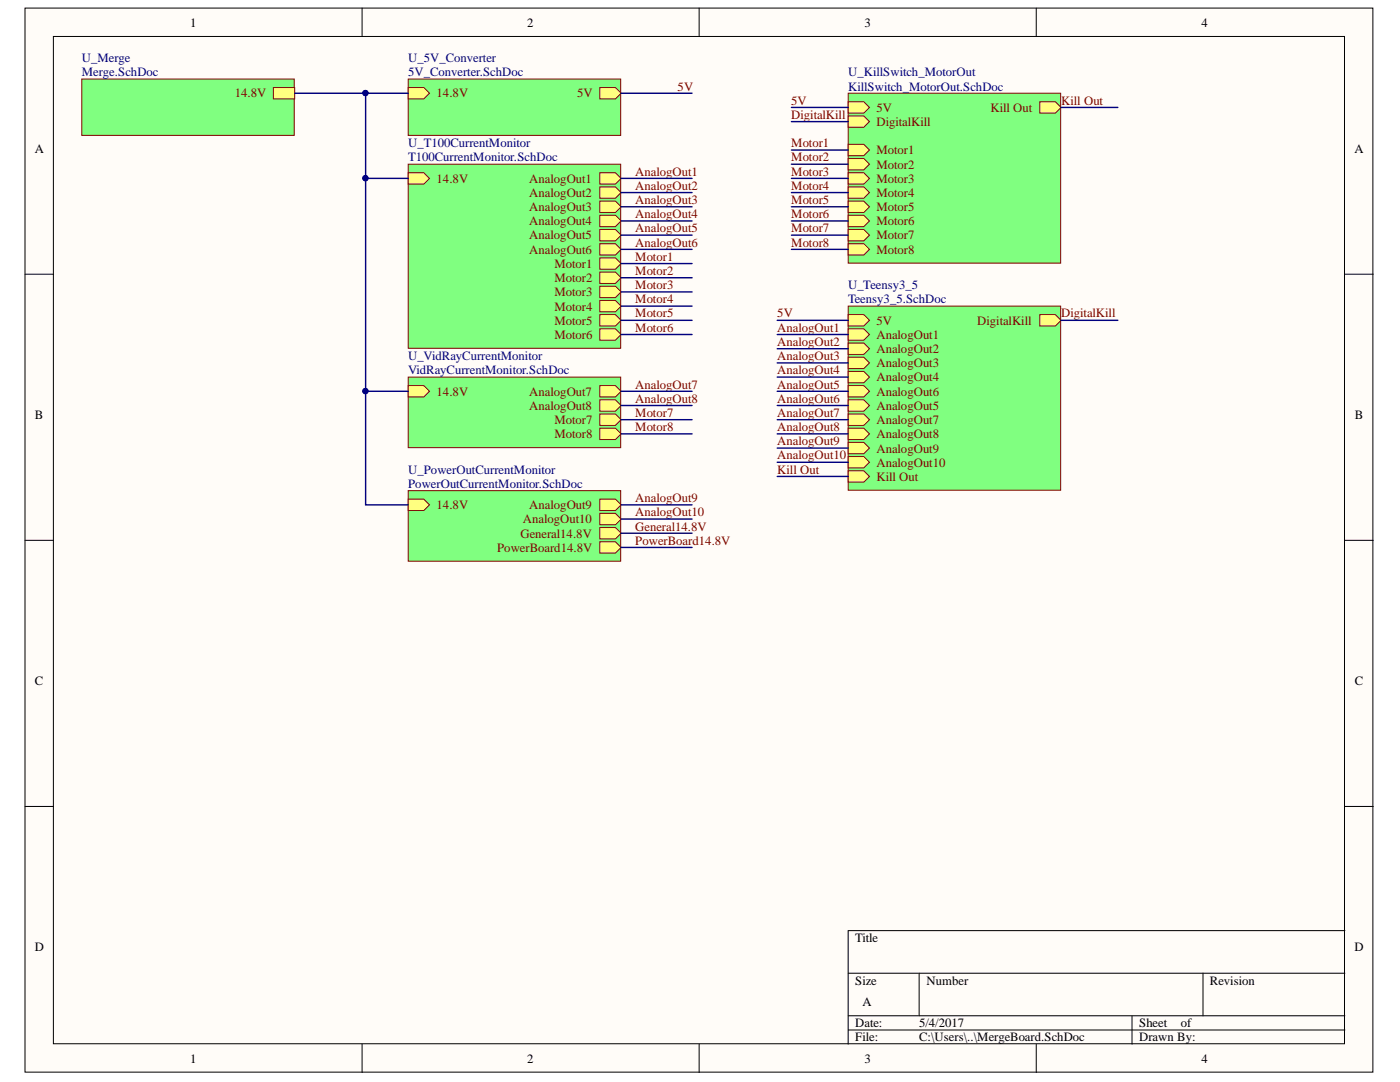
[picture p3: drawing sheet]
<svg xmlns="http://www.w3.org/2000/svg" width="279mm" height="216mm" viewBox="0 0 279 216" stroke-linecap="round" stroke-linejoin="round" font-family="sans-serif">
<g fill="#fffcf8" stroke="#000" stroke-width=".2">
<path d="M5 1.6h269v212.3h-269z"/>
<path d="M10.7 7.3h257.6v201h-257.6z"/>
</g>
<g fill="none" stroke="#000" stroke-width=".2">
<path d="M72.3 1.6v5.7M139.5 1.6v5.7M206.8 1.6v5.7M5 54.7h5.7M268.4 54.7h5.7M5 107.8h5.7M268.4 107.8h5.7M5 160.9h5.7M268.4 160.9h5.7M169.3 194.2h99.1M183.4 194.2v8.5M240.1 194.2v8.5"/>
<path d="M268.4 185.7h-99.1v22.7M72.3 208.4v5.6M139.5 208.4v5.6M169.3 202.7h99.1M169.3 205.5h99.1M206.8 208.4v5.6M225.9 202.7v5.7"/>
</g>
<path d="M81.5 15.8h42.4v11.2h-42.4z" fill="#80ff80" stroke="#800000" stroke-width=".2"/>
<path d="M81.5 17.5h3.1l1.1 1.1-1.1 1.1h-3.1z" fill-rule="evenodd" fill="#ffff80"/>
<path d="M81.5 17.5h3.1l1.1 1.1-1.1 1.1h-3.1z" fill="none" stroke="#800000" stroke-width=".2"/>
<path d="M119.7 17.5h3.1l1.2 1.1-1.2 1.1h-3.1z" fill-rule="evenodd" fill="#ffff80"/>
<path d="M119.7 17.5h3.1l1.2 1.1-1.2 1.1h-3.1z" fill="none" stroke="#800000" stroke-width=".2"/>
<path d="M81.5 32.8h42.4v36.7h-42.4z" fill="#80ff80" stroke="#800000" stroke-width=".2"/>
<path d="M119.7 34.5h3.1l1.2 1.1-1.2 1.1h-3.1z" fill-rule="evenodd" fill="#ffff80"/>
<path d="M119.7 34.5h3.1l1.2 1.1-1.2 1.1h-3.1z" fill="none" stroke="#800000" stroke-width=".2"/>
<path d="M119.7 37.3h3.1l1.2 1.1-1.2 1.2h-3.1z" fill-rule="evenodd" fill="#ffff80"/>
<path d="M119.7 37.3h3.1l1.2 1.1-1.2 1.2h-3.1z" fill="none" stroke="#800000" stroke-width=".2"/>
<path d="M119.7 40.1h3.1l1.2 1.2-1.2 1.1h-3.1z" fill-rule="evenodd" fill="#ffff80"/>
<path d="M119.7 40.1h3.1l1.2 1.2-1.2 1.1h-3.1z" fill="none" stroke="#800000" stroke-width=".2"/>
<path d="M119.7 43h3.1l1.2 1.1-1.2 1.1h-3.1z" fill-rule="evenodd" fill="#ffff80"/>
<path d="M119.7 43h3.1l1.2 1.1-1.2 1.1h-3.1z" fill="none" stroke="#800000" stroke-width=".2"/>
<path d="M119.7 45.8h3.1l1.2 1.1-1.2 1.2h-3.1z" fill-rule="evenodd" fill="#ffff80"/>
<path d="M119.7 45.8h3.1l1.2 1.1-1.2 1.2h-3.1z" fill="none" stroke="#800000" stroke-width=".2"/>
<path d="M119.7 48.6h3.1l1.2 1.2-1.2 1.1h-3.1z" fill-rule="evenodd" fill="#ffff80"/>
<path d="M119.7 48.6h3.1l1.2 1.2-1.2 1.1h-3.1z" fill="none" stroke="#800000" stroke-width=".2"/>
<path d="M119.7 51.5h3.1l1.2 1.1-1.2 1.1h-3.1z" fill-rule="evenodd" fill="#ffff80"/>
<path d="M119.7 51.5h3.1l1.2 1.1-1.2 1.1h-3.1z" fill="none" stroke="#800000" stroke-width=".2"/>
<path d="M119.7 54.3h3.1l1.2 1.1-1.2 1.2h-3.1z" fill-rule="evenodd" fill="#ffff80"/>
<path d="M119.7 54.3h3.1l1.2 1.1-1.2 1.2h-3.1z" fill="none" stroke="#800000" stroke-width=".2"/>
<path d="M119.7 57.1h3.1l1.2 1.2-1.2 1.1h-3.1z" fill-rule="evenodd" fill="#ffff80"/>
<path d="M119.7 57.1h3.1l1.2 1.2-1.2 1.1h-3.1z" fill="none" stroke="#800000" stroke-width=".2"/>
<path d="M119.7 60h3.1l1.2 1.1-1.2 1.1h-3.1z" fill-rule="evenodd" fill="#ffff80"/>
<path d="M119.7 60h3.1l1.2 1.1-1.2 1.1h-3.1z" fill="none" stroke="#800000" stroke-width=".2"/>
<path d="M119.7 62.8h3.1l1.2 1.1-1.2 1.2h-3.1z" fill-rule="evenodd" fill="#ffff80"/>
<path d="M119.7 62.8h3.1l1.2 1.1-1.2 1.2h-3.1z" fill="none" stroke="#800000" stroke-width=".2"/>
<path d="M119.7 65.6h3.1l1.2 1.1-1.2 1.2h-3.1z" fill-rule="evenodd" fill="#ffff80"/>
<path d="M119.7 65.6h3.1l1.2 1.1-1.2 1.2h-3.1z" fill="none" stroke="#800000" stroke-width=".2"/>
<path d="M81.5 34.5h3.1l1.1 1.1-1.1 1.1h-3.1z" fill-rule="evenodd" fill="#ffff80"/>
<path d="M81.5 34.5h3.1l1.1 1.1-1.1 1.1h-3.1z" fill="none" stroke="#800000" stroke-width=".2"/>
<path d="M81.5 75.2h42.4v14.1h-42.4z" fill="#80ff80" stroke="#800000" stroke-width=".2"/>
<path d="M119.7 76.9h3.1l1.2 1.2-1.2 1.1h-3.1z" fill-rule="evenodd" fill="#ffff80"/>
<path d="M119.7 76.9h3.1l1.2 1.2-1.2 1.1h-3.1z" fill="none" stroke="#800000" stroke-width=".2"/>
<path d="M119.7 79.8h3.1l1.2 1.1-1.2 1.1h-3.1z" fill-rule="evenodd" fill="#ffff80"/>
<path d="M119.7 79.8h3.1l1.2 1.1-1.2 1.1h-3.1z" fill="none" stroke="#800000" stroke-width=".2"/>
<path d="M119.7 82.6h3.1l1.2 1.1-1.2 1.2h-3.1z" fill-rule="evenodd" fill="#ffff80"/>
<path d="M119.7 82.6h3.1l1.2 1.1-1.2 1.2h-3.1z" fill="none" stroke="#800000" stroke-width=".2"/>
<path d="M119.7 85.4h3.1l1.2 1.2-1.2 1.1h-3.1z" fill-rule="evenodd" fill="#ffff80"/>
<path d="M119.7 85.4h3.1l1.2 1.2-1.2 1.1h-3.1z" fill="none" stroke="#800000" stroke-width=".2"/>
<path d="M81.5 76.9h3.1l1.1 1.2-1.1 1.1h-3.1z" fill-rule="evenodd" fill="#ffff80"/>
<path d="M81.5 76.9h3.1l1.1 1.2-1.1 1.1h-3.1z" fill="none" stroke="#800000" stroke-width=".2"/>
<path d="M81.5 97.9h42.4v14.1h-42.4z" fill="#80ff80" stroke="#800000" stroke-width=".2"/>
<path d="M119.7 105.3h3.1l1.2 1.1-1.2 1.1h-3.1z" fill-rule="evenodd" fill="#ffff80"/>
<path d="M119.7 105.3h3.1l1.2 1.1-1.2 1.1h-3.1z" fill="none" stroke="#800000" stroke-width=".2"/>
<path d="M119.7 108.1h3.1l1.2 1.1-1.2 1.2h-3.1z" fill-rule="evenodd" fill="#ffff80"/>
<path d="M119.7 108.1h3.1l1.2 1.1-1.2 1.2h-3.1z" fill="none" stroke="#800000" stroke-width=".2"/>
<path d="M81.5 99.6h3.1l1.1 1.1-1.1 1.2h-3.1z" fill-rule="evenodd" fill="#ffff80"/>
<path d="M81.5 99.6h3.1l1.1 1.1-1.1 1.2h-3.1z" fill="none" stroke="#800000" stroke-width=".2"/>
<path d="M119.7 99.6h3.1l1.2 1.1-1.2 1.2h-3.1z" fill-rule="evenodd" fill="#ffff80"/>
<path d="M119.7 99.6h3.1l1.2 1.1-1.2 1.2h-3.1z" fill="none" stroke="#800000" stroke-width=".2"/>
<path d="M119.7 102.4h3.1l1.2 1.2-1.2 1.1h-3.1z" fill-rule="evenodd" fill="#ffff80"/>
<path d="M119.7 102.4h3.1l1.2 1.2-1.2 1.1h-3.1z" fill="none" stroke="#800000" stroke-width=".2"/>
<path d="M169.3 61.1h42.4v36.7h-42.4z" fill="#80ff80" stroke="#800000" stroke-width=".2"/>
<path d="M169.3 62.8h3.1l1.1 1.1-1.1 1.2h-3.1z" fill-rule="evenodd" fill="#ffff80"/>
<path d="M169.3 62.8h3.1l1.1 1.1-1.1 1.2h-3.1z" fill="none" stroke="#800000" stroke-width=".2"/>
<path d="M207.5 62.8h3.1l1.2 1.1-1.2 1.2h-3.1z" fill-rule="evenodd" fill="#ffff80"/>
<path d="M207.5 62.8h3.1l1.2 1.1-1.2 1.2h-3.1z" fill="none" stroke="#800000" stroke-width=".2"/>
<path d="M169.3 65.6h3.1l1.1 1.1-1.1 1.2h-3.1z" fill-rule="evenodd" fill="#ffff80"/>
<path d="M169.3 65.6h3.1l1.1 1.1-1.1 1.2h-3.1z" fill="none" stroke="#800000" stroke-width=".2"/>
<path d="M169.3 68.4h3.1l1.1 1.2-1.1 1.1h-3.1z" fill-rule="evenodd" fill="#ffff80"/>
<path d="M169.3 68.4h3.1l1.1 1.2-1.1 1.1h-3.1z" fill="none" stroke="#800000" stroke-width=".2"/>
<path d="M169.3 71.3h3.1l1.1 1.1-1.1 1.1h-3.1z" fill-rule="evenodd" fill="#ffff80"/>
<path d="M169.3 71.3h3.1l1.1 1.1-1.1 1.1h-3.1z" fill="none" stroke="#800000" stroke-width=".2"/>
<path d="M169.3 74.1h3.1l1.1 1.1-1.1 1.2h-3.1z" fill-rule="evenodd" fill="#ffff80"/>
<path d="M169.3 74.1h3.1l1.1 1.1-1.1 1.2h-3.1z" fill="none" stroke="#800000" stroke-width=".2"/>
<path d="M169.3 76.9h3.1l1.1 1.2-1.1 1.1h-3.1z" fill-rule="evenodd" fill="#ffff80"/>
<path d="M169.3 76.9h3.1l1.1 1.2-1.1 1.1h-3.1z" fill="none" stroke="#800000" stroke-width=".2"/>
<path d="M169.3 79.8h3.1l1.1 1.1-1.1 1.1h-3.1z" fill-rule="evenodd" fill="#ffff80"/>
<path d="M169.3 79.8h3.1l1.1 1.1-1.1 1.1h-3.1z" fill="none" stroke="#800000" stroke-width=".2"/>
<path d="M169.3 82.6h3.1l1.1 1.1-1.1 1.2h-3.1z" fill-rule="evenodd" fill="#ffff80"/>
<path d="M169.3 82.6h3.1l1.1 1.1-1.1 1.2h-3.1z" fill="none" stroke="#800000" stroke-width=".2"/>
<path d="M169.3 85.4h3.1l1.1 1.2-1.1 1.1h-3.1z" fill-rule="evenodd" fill="#ffff80"/>
<path d="M169.3 85.4h3.1l1.1 1.2-1.1 1.1h-3.1z" fill="none" stroke="#800000" stroke-width=".2"/>
<path d="M169.3 93.9h3.1l1.1 1.2-1.1 1.1h-3.1z" fill-rule="evenodd" fill="#ffff80"/>
<path d="M169.3 93.9h3.1l1.1 1.2-1.1 1.1h-3.1z" fill="none" stroke="#800000" stroke-width=".2"/>
<path d="M169.3 88.3h3.1l1.1 1.1-1.1 1.1h-3.1z" fill-rule="evenodd" fill="#ffff80"/>
<path d="M169.3 88.3h3.1l1.1 1.1-1.1 1.1h-3.1z" fill="none" stroke="#800000" stroke-width=".2"/>
<path d="M169.3 91.1h3.1l1.1 1.1-1.1 1.2h-3.1z" fill-rule="evenodd" fill="#ffff80"/>
<path d="M169.3 91.1h3.1l1.1 1.1-1.1 1.2h-3.1z" fill="none" stroke="#800000" stroke-width=".2"/>
<path d="M169.3 18.6h42.4v33.9h-42.4z" fill="#80ff80" stroke="#800000" stroke-width=".2"/>
<path d="M169.3 48.6h3.1l1.1 1.2-1.1 1.1h-3.1z" fill-rule="evenodd" fill="#ffff80"/>
<path d="M169.3 48.6h3.1l1.1 1.2-1.1 1.1h-3.1z" fill="none" stroke="#800000" stroke-width=".2"/>
<path d="M169.3 45.8h3.1l1.1 1.1-1.1 1.2h-3.1z" fill-rule="evenodd" fill="#ffff80"/>
<path d="M169.3 45.8h3.1l1.1 1.1-1.1 1.2h-3.1z" fill="none" stroke="#800000" stroke-width=".2"/>
<path d="M169.3 23.1h3.1l1.1 1.2-1.1 1.1h-3.1z" fill-rule="evenodd" fill="#ffff80"/>
<path d="M169.3 23.1h3.1l1.1 1.2-1.1 1.1h-3.1z" fill="none" stroke="#800000" stroke-width=".2"/>
<path d="M207.5 20.3h3.1l1.2 1.1-1.2 1.2h-3.1z" fill-rule="evenodd" fill="#ffff80"/>
<path d="M207.5 20.3h3.1l1.2 1.1-1.2 1.2h-3.1z" fill="none" stroke="#800000" stroke-width=".2"/>
<path d="M169.3 28.8h3.1l1.1 1.1-1.1 1.2h-3.1z" fill-rule="evenodd" fill="#ffff80"/>
<path d="M169.3 28.8h3.1l1.1 1.1-1.1 1.2h-3.1z" fill="none" stroke="#800000" stroke-width=".2"/>
<path d="M169.3 31.6h3.1l1.1 1.2-1.1 1.1h-3.1z" fill-rule="evenodd" fill="#ffff80"/>
<path d="M169.3 31.6h3.1l1.1 1.2-1.1 1.1h-3.1z" fill="none" stroke="#800000" stroke-width=".2"/>
<path d="M169.3 34.5h3.1l1.1 1.1-1.1 1.1h-3.1z" fill-rule="evenodd" fill="#ffff80"/>
<path d="M169.3 34.5h3.1l1.1 1.1-1.1 1.1h-3.1z" fill="none" stroke="#800000" stroke-width=".2"/>
<path d="M169.3 37.3h3.1l1.1 1.1-1.1 1.2h-3.1z" fill-rule="evenodd" fill="#ffff80"/>
<path d="M169.3 37.3h3.1l1.1 1.1-1.1 1.2h-3.1z" fill="none" stroke="#800000" stroke-width=".2"/>
<path d="M169.3 40.1h3.1l1.1 1.2-1.1 1.1h-3.1z" fill-rule="evenodd" fill="#ffff80"/>
<path d="M169.3 40.1h3.1l1.1 1.2-1.1 1.1h-3.1z" fill="none" stroke="#800000" stroke-width=".2"/>
<path d="M169.3 43h3.1l1.1 1.1-1.1 1.1h-3.1z" fill-rule="evenodd" fill="#ffff80"/>
<path d="M169.3 43h3.1l1.1 1.1-1.1 1.1h-3.1z" fill="none" stroke="#800000" stroke-width=".2"/>
<path d="M169.3 20.3h3.1l1.1 1.1-1.1 1.2h-3.1z" fill-rule="evenodd" fill="#ffff80"/>
<path d="M169.3 20.3h3.1l1.1 1.1-1.1 1.2h-3.1z" fill="none" stroke="#800000" stroke-width=".2"/>
<path d="M16.3 15.8h42.4v11.2h-42.4z" fill="#80ff80" stroke="#800000" stroke-width=".2"/>
<path d="M54.6 17.5h4.2v2.2h-4.2z" fill-rule="evenodd" fill="#ffff80"/>
<path d="M54.6 17.5h4.2v2.2h-4.2z" fill="none" stroke="#800000" stroke-width=".2"/>
<g fill="none" stroke="#000080" stroke-width=".28">
<path d="M58.8 18.6h22.7M73 18.6v17h8.5M124 18.6h14.1M73 35.6v42.5h8.5M124 35.6h14.1M124 38.4h14.1M157.9 21.4h11.4M157.9 35.6h11.4M157.9 38.4h11.4M157.9 24.3h11.4M157.9 29.9h11.4M157.9 32.8h11.4"/>
<path d="M211.8 21.4h11.3M124 41.3h14.1M124 44.1h14.1M124 46.9h14.1M124 49.8h14.1M124 52.6h14.1M124 55.4h14.1M124 58.3h14.1M157.9 41.3h11.4M157.9 44.1h11.4M157.9 46.9h11.4M157.9 49.8h11.4"/>
<path d="M73 78.1v22.6h8.5M124 63.9h14.1M124 61.1h14.1M124 66.7h14.1M124 78.1h14.1M155.1 63.9h14.2M155.1 66.7h14.2M155.1 78.1h14.2M155.1 69.6h14.2M155.1 72.4h14.2M155.1 75.2h14.2M211.8 63.9h11.3"/>
<path d="M124 80.9h14.1M124 83.7h14.1M124 86.6h14.1M155.1 80.9h14.2M155.1 83.7h14.2M155.1 86.6h14.2M155.1 89.4h14.2M155.1 92.2h14.2M155.1 95.1h14.2M124 100.7h14.1M124 103.6h14.1M124 106.4h14.1"/>
<path d="M124 109.2h14.1"/>
</g>
<g fill="#000080" stroke="#000080" stroke-width=".2">
<circle cx="72.9" cy="18.6" r=".52"/>
<circle cx="72.9" cy="35.6" r=".52"/>
<circle cx="72.9" cy="78" r=".52"/>
</g>
<g font-size="2.5">
<text x="38" y="5.3">1</text>
<text x="105.2" y="5.3">2</text>
<text x="172.5" y="5.3">3</text>
<text x="239.8" y="5.3">4</text>
<text x="6.9" y="30.4">A</text>
<text x="270.3" y="30.4">A</text>
<text x="6.9" y="83.5">B</text>
<text x="270.4" y="83.5">B</text>
<text x="6.9" y="136.6">C</text>
<text x="270.4" y="136.6">C</text>
<text x="6.9" y="189.7">D</text>
<text x="170.7" y="188">Title</text>
<text x="270.3" y="189.7">D</text>
<text x="170.7" y="196.5">Size</text>
<text x="184.9" y="196.5">Number</text>
<text x="241.5" y="196.5">Revision</text>
<text x="172.1" y="200.7">A</text>
<text x="170.7" y="205">Date:</text>
<text x="170.7" y="207.8">File:</text>
<text x="183.5" y="205">5/4/2017</text>
<text x="183.5" y="207.8">C:\Users\..\MergeBoard.SchDoc</text>
<text x="227.3" y="205">Sheet</text>
<text x="227.3" y="207.8">Drawn By:</text>
<text x="235.6" y="205">of</text>
<text x="38" y="212.1">1</text>
<text x="105.2" y="212.1">2</text>
<text x="172.5" y="212.1">3</text>
<text x="239.8" y="212.1">4</text>
</g>
<g font-size="2.5" fill="#000080">
<text x="16.3" y="12.4">U_Merge</text>
<text x="16.3" y="15.2">Merge.SchDoc</text>
<text x="81.4" y="12.4">U_5V_Converter</text>
<text x="81.4" y="15.2">5V_Converter.SchDoc</text>
<text x="169.2" y="15.2">U_KillSwitch_MotorOut</text>
<text x="169.2" y="18.1">KillSwitch_MotorOut.SchDoc</text>
<text x="81.4" y="29.4">U_T100CurrentMonitor</text>
<text x="81.4" y="32.2">T100CurrentMonitor.SchDoc</text>
<text x="169.2" y="57.7">U_Teensy3_5</text>
<text x="169.2" y="60.5">Teensy3_5.SchDoc</text>
<text x="81.4" y="71.9">U_VidRayCurrentMonitor</text>
<text x="81.4" y="74.7">VidRayCurrentMonitor.SchDoc</text>
<text x="81.4" y="94.5">U_PowerOutCurrentMonitor</text>
<text x="81.4" y="97.3">PowerOutCurrentMonitor.SchDoc</text>
</g>
<g font-size="2.5" fill="#800000">
<text x="46.9" y="19.4">14.8V</text>
<text x="87.1" y="19.4">14.8V</text>
<text x="115.2" y="19.4">5V</text>
<text x="135.2" y="18.1">5V</text>
<text x="157.9" y="20.9">5V</text>
<text x="157.9" y="23.8">DigitalKill</text>
<text x="174.9" y="22.3">5V</text>
<text x="197.7" y="22.3">Kill Out</text>
<text x="211.8" y="20.9">Kill Out</text>
<text x="157.9" y="29.4">Motor1</text>
<text x="174.9" y="25.1">DigitalKill</text>
<text x="126.8" y="35.1">AnalogOut1</text>
<text x="157.9" y="32.2">Motor2</text>
<text x="157.9" y="35.1">Motor3</text>
<text x="174.9" y="30.8">Motor1</text>
<text x="174.9" y="33.6">Motor2</text>
<text x="87.1" y="36.4">14.8V</text>
<text x="105.6" y="36.4">AnalogOut1</text>
<text x="105.6" y="39.3">AnalogOut2</text>
<text x="126.8" y="37.9">AnalogOut2</text>
<text x="126.8" y="40.7">AnalogOut3</text>
<text x="157.9" y="37.9">Motor4</text>
<text x="157.9" y="40.7">Motor5</text>
<text x="174.9" y="36.4">Motor3</text>
<text x="174.9" y="39.3">Motor4</text>
<text x="105.6" y="42.1">AnalogOut3</text>
<text x="105.6" y="45">AnalogOut4</text>
<text x="105.6" y="47.8">AnalogOut5</text>
<text x="126.8" y="43.5">AnalogOut4</text>
<text x="126.8" y="46.3">AnalogOut5</text>
<text x="157.9" y="43.5">Motor6</text>
<text x="157.9" y="46.3">Motor7</text>
<text x="174.9" y="47.8">Motor7</text>
<text x="174.9" y="42.1">Motor5</text>
<text x="174.9" y="45">Motor6</text>
<text x="105.6" y="50.6">AnalogOut6</text>
<text x="110.6" y="53.4">Motor1</text>
<text x="126.8" y="49.2">AnalogOut6</text>
<text x="126.8" y="52">Motor1</text>
<text x="157.9" y="49.2">Motor8</text>
<text x="174.9" y="50.6">Motor8</text>
<text x="110.6" y="56.3">Motor2</text>
<text x="110.6" y="59.1">Motor3</text>
<text x="126.8" y="54.9">Motor2</text>
<text x="126.8" y="57.7">Motor3</text>
<text x="110.6" y="62">Motor4</text>
<text x="110.6" y="64.8">Motor5</text>
<text x="126.8" y="60.5">Motor4</text>
<text x="126.8" y="63.3">Motor5</text>
<text x="155.1" y="63.3">5V</text>
<text x="174.9" y="64.8">5V</text>
<text x="195" y="64.8">DigitalKill</text>
<text x="211.8" y="63.3">DigitalKill</text>
<text x="110.6" y="67.6">Motor6</text>
<text x="126.8" y="66.2">Motor6</text>
<text x="155.1" y="66.2">AnalogOut1</text>
<text x="155.1" y="69">AnalogOut2</text>
<text x="155.1" y="71.9">AnalogOut3</text>
<text x="174.9" y="67.6">AnalogOut1</text>
<text x="174.9" y="70.4">AnalogOut2</text>
<text x="126.8" y="77.5">AnalogOut7</text>
<text x="155.1" y="74.7">AnalogOut4</text>
<text x="155.1" y="77.5">AnalogOut5</text>
<text x="174.9" y="73.3">AnalogOut3</text>
<text x="174.9" y="76.1">AnalogOut4</text>
<text x="87.1" y="79">14.8V</text>
<text x="105.6" y="79">AnalogOut7</text>
<text x="105.6" y="81.8">AnalogOut8</text>
<text x="126.8" y="80.3">AnalogOut8</text>
<text x="126.8" y="83.2">Motor7</text>
<text x="155.1" y="80.3">AnalogOut6</text>
<text x="155.1" y="83.2">AnalogOut7</text>
<text x="174.9" y="79">AnalogOut6</text>
<text x="174.9" y="81.8">AnalogOut5</text>
<text x="110.6" y="84.6">Motor7</text>
<text x="110.6" y="87.4">Motor8</text>
<text x="126.8" y="86">Motor8</text>
<text x="155.1" y="86">AnalogOut8</text>
<text x="155.1" y="88.9">AnalogOut9</text>
<text x="174.9" y="84.6">AnalogOut7</text>
<text x="174.9" y="87.4">AnalogOut8</text>
<text x="155.1" y="91.7">AnalogOut10</text>
<text x="155.1" y="94.5">Kill Out</text>
<text x="174.9" y="96">Kill Out</text>
<text x="174.9" y="90.3">AnalogOut9</text>
<text x="174.9" y="93.1">AnalogOut10</text>
<text x="87.1" y="101.6">14.8V</text>
<text x="105.6" y="101.6">AnalogOut9</text>
<text x="126.8" y="100.2">AnalogOut9</text>
<text x="103.9" y="107.3">General14.8V</text>
<text x="104.4" y="104.4">AnalogOut10</text>
<text x="126.8" y="103">AnalogOut10</text>
<text x="126.8" y="105.9">General14.8V</text>
<text x="99.2" y="110.1">PowerBoard14.8V</text>
<text x="126.8" y="108.7">PowerBoard14.8V</text>
</g>
</svg>
